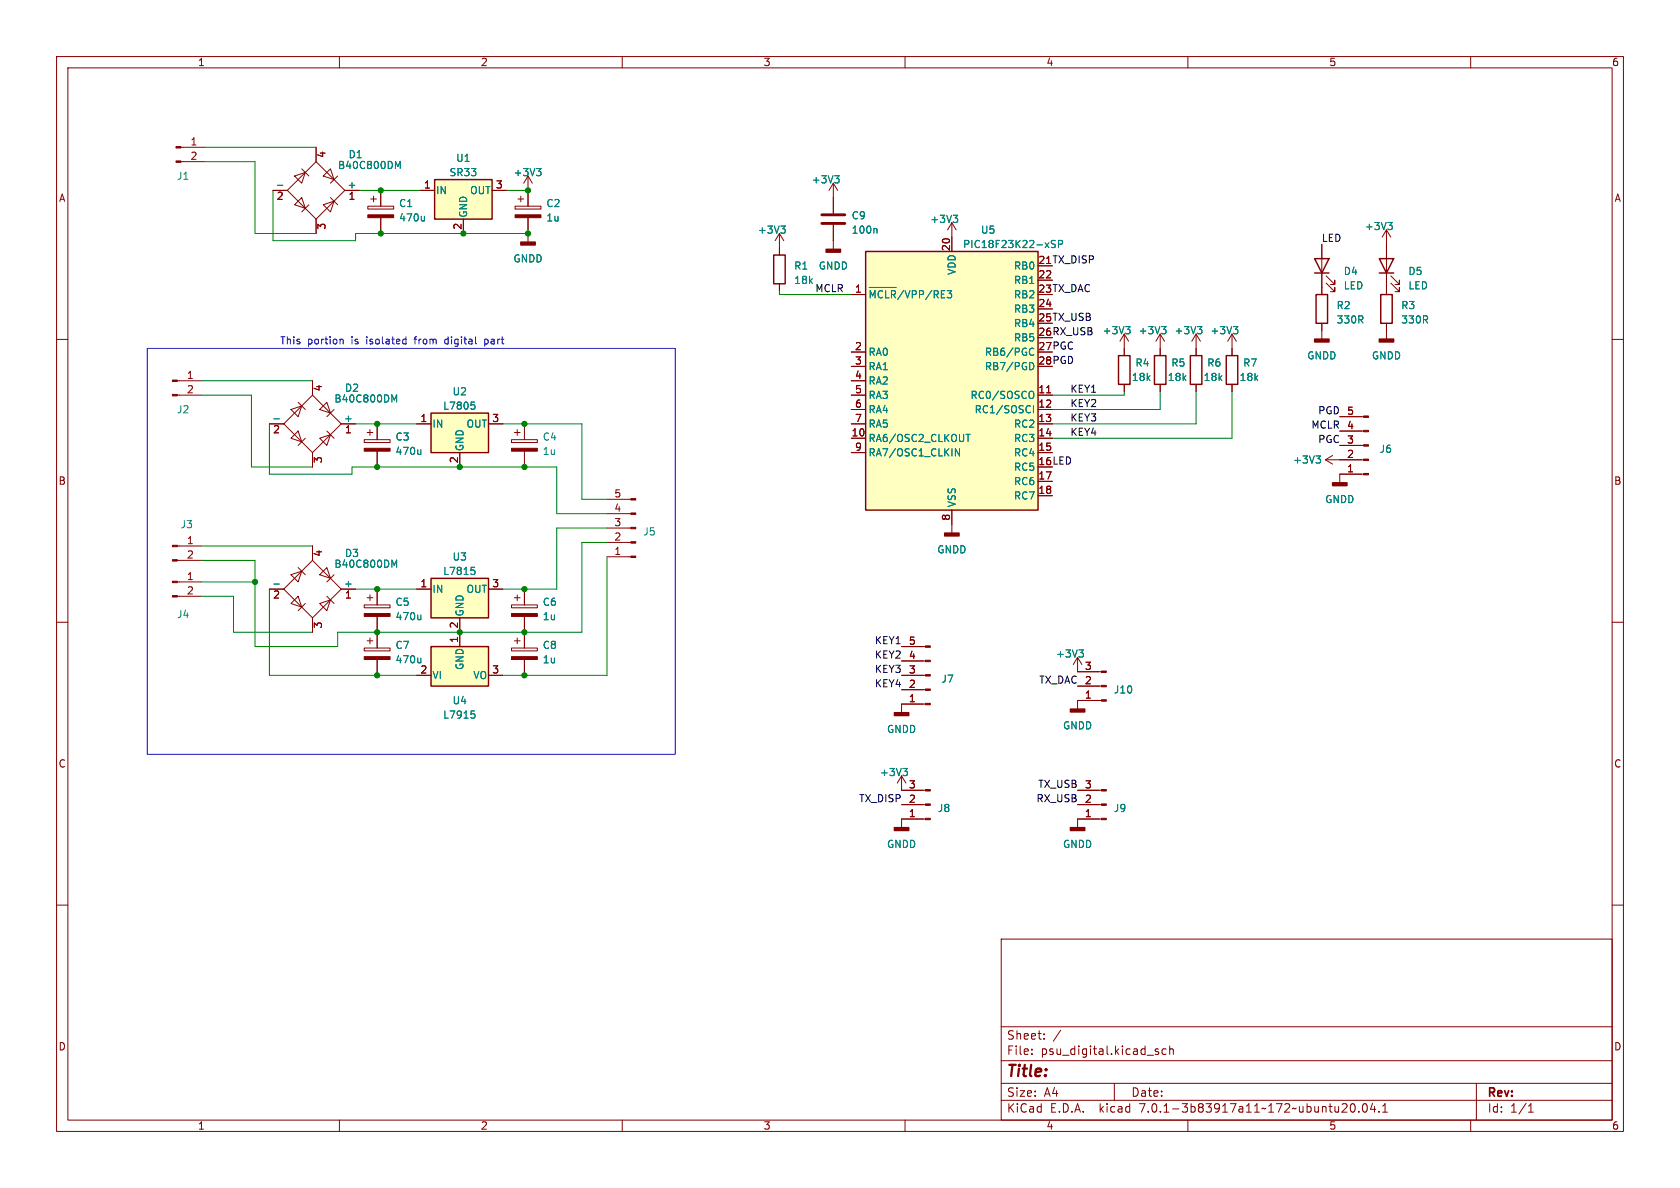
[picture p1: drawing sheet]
<svg xmlns="http://www.w3.org/2000/svg" width="297mm" height="210mm" viewBox="0 0 297 210" stroke-linecap="round" stroke-linejoin="round" font-family="sans-serif">
<g fill="none" stroke="#840000" stroke-width=".18">
<path d="M10 10h277v190h-277zM12 12h273v186h-273zM60 10v2M110 10v2M160 10v2M210 10v2M260 10v2M32 28.6h4.2M32 26h4.2M48.3 33.7h2.5M50.8 33.7l5.1-5.1 5.1 5.1-5.1 5zM52.1 31.1l1.9-.6-.7 1.9z"/>
<path d="M52.1 36.2l1.2-1.3 .7 1.9zM53.3 29.8l1.3 1.3M54.6 36.2l-1.3 1.3M55.9 26v2.6M55.9 38.7v2.6M57.1 31.1l1.3-1.3 .7 2zM57.1 36.2l2-.6-.7 1.9zM58.4 34.9l1.3 1.3M59.7 31.1l-1.3 1.3M61 33.7h2.5M65 36.4h4.6v.6h-4.6zM65.5 35.2h1"/>
<path d="M66 34.7v1M67.3 33.7v2.7M67.3 38.5v2.8M74.3 33.7h2.5M81.9 38.7v2.6M87 33.7h2.5M91.1 36.4h4.5v.6h-4.5zM91.6 35.2h1M92.1 34.7v1M93.3 31.1v5.3M93.3 38.5v4.3M93.3 31.1l-.7 1.3"/>
<path d="M93.3 31.1l.8 1.3M147.3 32.4v5.3M147.3 39.8v4.3M147.3 32.4l-.7 1.3M147.3 32.4l.8 1.3M168.3 39.4v5.1M168.3 39.4l-.8 1.2M168.3 39.4l.7 1.2M10 60h2M137.8 41.3l-.8 1.2M137.8 41.3v3.8M137.8 50.2v1.2"/>
<path d="M137.8 41.3l.8 1.2M150.5 52.1h2.5M183.5 49.5h2.6M183.5 54.6h2.6M198.8 59.1v3.8M198.8 59.1l-.8 1.2M198.8 59.1l.7 1.2M205.1 59.1v3.8M205.1 59.1l-.8 1.2M205.1 59.1l.8 1.2M211.5 59.1v3.8M211.5 59.1l-.8 1.2"/>
<path d="M211.5 59.1l.7 1.2M217.8 59.1l-.8 1.2M217.8 59.1v3.8M217.8 59.1l.8 1.2M233.7 43.2v8.9M233.7 57.2v2.7M234.4 50l1.6 1.6v-.8v.8h-.8M234.4 48.8l1.6 1.5v-.8v.8h-.8M245.1 40.6l-.8 1.3M245.1 40.6v11.5M245.1 57.2v2.7M245.1 40.6l.8 1.3"/>
<path d="M245.9 50l1.5 1.6v-.8v.8h-.8M245.9 48.8l1.5 1.5v-.8v.8h-.8M285 60h2M31.3 69.9h4.3M31.3 67.3h4.3M47.6 74.9h2.6M51.4 72.4l1.9-.6-.6 1.9zM51.4 77.5l1.3-1.3 .6 1.9zM52.7 71.1l1.3 1.3M54 77.5l-1.3 1.2M55.2 69.9l5.1 5-5.1 5.1-5-5.1zM55.2 67.3v2.6"/>
<path d="M56.5 72.4l1.3-1.3 .6 1.9zM56.5 77.5l1.9-.7-.6 1.9zM57.8 76.2l1.3 1.3M59.1 72.4l-1.3 1.3M60.3 74.9h2.6M64.4 77.7h4.6v.5h-4.6zM64.9 76.5h1M65.4 75.9v1.1M66.7 74.9v2.8M66.7 79.8v2.8M73.7 74.9h2.5M86.4 74.9h2.5"/>
<path d="M90.4 77.7h4.6v.5h-4.6zM90.9 76.5h1M91.4 75.9v1.1M92.7 74.9v2.8M92.7 79.8v2.8M150.5 77.5h2.5M150.5 69.9h2.5M150.5 72.4h2.5M150.5 74.9h2.5M150.5 62.2h2.5M150.5 64.8h2.5M150.5 67.3h2.5"/>
<path d="M183.5 77.5h2.6M183.5 69.9h2.6M183.5 72.4h2.6M183.5 74.9h2.6M185 69.4h.8M198.8 67.9v1.3M205.1 67.9v1.3M211.5 67.9v1.3M217.8 67.9v1.3M236.9 73.7h4.2M236.9 76.2h4.2M236.9 78.7h4.2"/>
<path d="M31.3 99.1h4.3M31.3 96.5h4.3M55.2 99.1l5.1 5-5.1 5.1-5-5.1zM55.2 80v2.6M55.2 96.5v2.6M81.3 80v2.6M107.3 88.3h4.2M107.3 90.8h4.2M107.3 93.3h4.2M107.3 95.9h4.2M107.3 98.4h4.2M150.5 80h2.5"/>
<path d="M168.3 90.2v4M183.5 80h2.6M183.5 85.1h2.6M183.5 87.6h2.6M234.3 81.3h6.8M234.3 81.3l1.3 .7M235.6 80.5l-1.3 .8M241.1 83.8h-4.2v1.5M10 110h2M31.3 105.4h4.3M31.3 102.9h4.3M47.6 104.1h2.6"/>
<path d="M51.4 101.6l1.9-.6-.6 1.9zM51.4 106.7l1.3-1.3 .6 1.9zM52.7 100.3l1.3 1.3M54 106.7l-1.3 1.3M55.2 109.2v2.6M56.5 101.6l1.3-1.3 .6 1.9zM56.5 106.7l1.9-.7-.6 2zM57.8 105.4l1.3 1.3M59.1 101.6l-1.3 1.3M60.3 104.1h2.6M64.4 106.9h4.6v.5h-4.6zM64.4 114.6h4.6v.5h-4.6z"/>
<path d="M64.9 113.3h1M64.9 105.7h1M65.4 105.2v1M65.4 112.8v1M66.7 104.1v2.8M66.7 109v5.6M66.7 116.6v2.8M73.7 104.1h2.5M73.7 119.4h2.5M81.3 109.2v5.1M86.4 104.1h2.5M86.4 119.4h2.5"/>
<path d="M90.4 114.6h4.6v.5h-4.6zM90.4 106.9h4.6v.5h-4.6zM90.9 113.3h1M90.9 105.7h1M91.4 105.2v1M91.4 112.8v1M92.7 104.1v2.8M92.7 109v5.6M92.7 116.6v2.8M159.4 119.4h4.2M159.4 114.3h4.2M159.4 116.8h4.2"/>
<path d="M190.5 116.2v2.5h4.2M190.5 116.2l-.8 1.3M190.5 116.2l.8 1.3M285 110h2M159.4 137.2v2.5h4.2M159.4 121.9h4.2M159.4 137.2l-.8 1.2M159.4 137.2l.7 1.2M163.6 124.5h-4.2v1.5M190.5 139.7h4.2M190.5 121.3h4.2M194.7 123.8h-4.2v1.5"/>
<path d="M10 160h2M159.4 142.2h4.2M163.6 144.8h-4.2v1.5M190.5 142.2h4.2M194.7 144.8h-4.2v1.5M285 160h2M177 166h108v32h-108zM60 198v2M110 198v2M160 198v2M177 194.5h108M177 191.5h108"/>
<path d="M177 187.5h108M177 181.5h108M182.4 186.3v.1M182.4 185.5v.1M184.6 183.6v.1M184.6 182.8v.1M197 191.5v3M204.4 185.9l.4 .1 .1 .2-.3 .2h-.2M204.4 185.4l.4 .1M206.1 185.5l-.4-.1-.3 .3v.4l.2 .2h.5M206.8 185.5l.2-.1 .4 .1v.9M206.8 184.9v1.5"/>
<path d="M210 198v2M237.2 196.6h.9M238.1 195.2v.5M238.9 195.2l.2-.1a.81 .81 0 0 1 .6 .6 .81 .81 0 0 1-.3 .8l-.2 .1a.81 .81 0 0 1-.6-.6 .81 .81 0 0 1 .3-.8zM240.2 196.5v.1M241.1 195.2l.1-.1a.81 .81 0 0 1 .6 .6 .81 .81 0 0 1-.3 .8l-.1 .1a.81 .81 0 0 1-.6-.6 .81 .81 0 0 1 .3-.8zM242.6 195l-.3 1.1h.9M243 195.6v1M243.8 196.5v.1M244.4 196.6h.9M244.4 195.5l.5-.4v1.5M260 198v2"/>
<path d="M261 191.5v6.5M270.2 196.6h.9M270.2 195.5l.4-.4v1.5"/>
</g>
<g fill="#840000" stroke="#840000" stroke-width=".25">
<path d="M189.2 146.3h2.6v.5h-2.6z"/>
<path d="M167 94.2h2.5v.5h-2.5z"/>
<path d="M189.2 125.3h2.6v.6h-2.6z"/>
<path d="M146 44.1h2.6v.5h-2.6z"/>
<path d="M235.6 85.3h2.5v.6h-2.5z"/>
<path d="M158.1 146.3h2.6v.5h-2.6z"/>
<path d="M158.1 126h2.6v.5h-2.6z"/>
<path d="M92.1 42.8h2.5v.5h-2.5z"/>
<path d="M232.4 59.9h2.5v.6h-2.5z"/>
<path d="M243.8 59.9h2.6v.6h-2.6z"/>
</g>
<g fill="#ffffc2" stroke="#ffffc2" stroke-width=".18">
<path d="M76.2 102.2h10.2v7h-10.2z"/>
<path d="M76.2 114.3h10.2v7h-10.2z"/>
<path d="M153 44.5h30.5v45.7h-30.5z"/>
<path d="M76.2 73h10.2v7h-10.2z"/>
<path d="M76.8 31.8h10.2v6.9h-10.2z"/>
</g>
<g fill="none" stroke="#840000" stroke-width=".25">
<path d="M76.8 31.8h10.2v6.9h-10.2zM136.8 45.1h2v5.1h-2zM153 44.5h30.5v45.7h-30.5zM232.4 45.7h2.5l-1.2 2.6zM232.4 48.3h2.5M232.7 52.1h2v5.1h-2zM243.8 45.7h2.6l-1.3 2.6zM243.8 48.3h2.6M244.1 52.1h2v5.1h-2zM76.2 73h10.2v7h-10.2zM197.7 62.9h2.1v5h-2.1zM204.1 62.9h2v5h-2z"/>
<path d="M210.4 62.9h2.1v5h-2.1zM216.8 62.9h2v5h-2zM76.2 102.2h10.2v7h-10.2zM76.2 114.3h10.2v7h-10.2z"/>
</g>
<g fill="none" stroke="#008484" stroke-width=".18">
<path d="M49 32.8h1M69.9 28.5l.4 .9 .5-.9v1.3M75 38.2v.9M75 38.9l-.1 .2M94.9 29.8h.7l-.4 .5M95.4 30.3l.2 .2v.3l-.2 .3M138 40h.8l-.4 .4M147.6 31.1h.7l-.4 .5M148.1 31.6l.2 .2v.3l-.2 .2M168.5 38.1h.8l-.4 .4M169.1 38.5l.2 .3v.3l-.2 .2M245.4 39.3h.7l-.4 .5"/>
<path d="M245.9 39.8l.2 .2v.4l-.2 .2M138.6 40.4l.2 .3v.3l-.2 .2M153.7 50.8h4.7M153.8 52.7v-1.3l.5 .9 .4-.9v1.3M154.9 40.4l.1 .2v.6M156 51.5l-.3-.1-.4 .3M156.6 51.4v1.3M158.3 51.6l-.2-.2h-.5v1.3M159.8 51.3l-1.1 1.7M160 51.4l.4 1.3 .5-1.3M162 51.6l-.2-.2h-.5v1.3M163.3 51.6l-.3-.2h-.4v1.3"/>
<path d="M164.7 51.3l-1.1 1.7M165.9 51.6l-.3-.2h-.4v1.3M167 51.4h-.6v1.3M167.5 51.4h.7l-.4 .5M186.6 42.6l-.5-.1-.2 .1v.4l.6 .2 .1 .3-.3 .3-.4-.1M187.1 43.2l.6-.1 .2-.2-.1-.3-.7-.1v1.3M199 57.7h.8l-.4 .5M199.5 58.2l.3 .3v.3l-.3 .2M205.3 57.7h.8l-.4 .5M205.9 58.2l.2 .3v.3l-.2 .2M211.7 57.7h.8l-.4 .5M212.2 58.2l.3 .3v.3l-.3 .2"/>
<path d="M218 57.7h.8l-.4 .5M218.6 58.2l.2 .3v.3l-.2 .2M48.4 74h1M69.3 69.8l.4 .9 .4-.9v1.3M74.4 79.5v.8M83.3 71.1h.6M83.7 71.6l.3 .2v.3l-.3 .2M168.9 79.3l.7 1.3v-1.3M170.8 76.8h.7M171.1 76.8v1.3M182 64.1a.64 .64 0 0 1 .8 .6 .64 .64 0 0 1-.8 .7M182.2 69.2a.43 .43 0 0 1 .6 .4v.4a.43 .43 0 0 1-.6 .4"/>
<path d="M182.2 61.6l.3-.1 .3 .2M182.7 71.7v1.3M182.8 62.7l-.3 .1h-.3M69.3 99l.4 .9 .4-.9v1.3M74.4 80.2l-.2 .1M232.7 80.6h.7l-.4 .5M233.2 81.1l.2 .2v.3l-.2 .3M48.4 103.2h1M74.4 108.7v.9M74.4 116.3v.9M74.4 109.4l-.2 .2M74.4 117.1l-.2 .1"/>
<path d="M83.3 100.3h.6M83.7 100.8l.3 .2v.3l-.3 .3M190.7 114.9h.8l-.4 .5M191.3 115.4l.2 .2v.3l-.2 .3M83.3 125.7h.6M83.7 126.2l.3 .2v.3l-.3 .3M159.6 135.8h.8l-.4 .5M160.2 136.3l.2 .3v.3l-.2 .2"/>
</g>
<g fill="#840000" stroke="#840000" stroke-width=".18">
<path d="M111.5 88.1h.9v.3h-.9z"/>
<path d="M111.5 90.7h.9v.2h-.9z"/>
<path d="M111.5 93.2h.9v.3h-.9z"/>
<path d="M111.5 95.8h.9v.2h-.9z"/>
<path d="M111.5 98.3h.9v.3h-.9z"/>
<path d="M90.4 116.1h4.6v.5h-4.6z"/>
<path d="M194.7 139.6h.9v.2h-.9z"/>
<path d="M194.7 142.1h.9v.3h-.9z"/>
<path d="M194.7 144.7h.9v.2h-.9z"/>
<path d="M194.7 118.6h.9v.3h-.9z"/>
<path d="M194.7 121.2h.9v.2h-.9z"/>
<path d="M194.7 123.7h.9v.3h-.9z"/>
<path d="M241.1 73.5h.8v.3h-.8z"/>
<path d="M241.1 76.1h.8v.2h-.8z"/>
<path d="M241.1 78.6h.8v.3h-.8z"/>
<path d="M241.1 81.2h.8v.2h-.8z"/>
<path d="M241.1 83.7h.8v.2h-.8z"/>
<path d="M90.4 108.5h4.6v.5h-4.6z"/>
<path d="M163.6 139.6h.9v.2h-.9z"/>
<path d="M163.6 142.1h.9v.3h-.9z"/>
<path d="M163.6 144.7h.9v.2h-.9z"/>
<path d="M163.6 114.2h.9v.2h-.9z"/>
<path d="M163.6 116.7h.9v.3h-.9z"/>
<path d="M163.6 119.3h.9v.2h-.9z"/>
<path d="M163.6 121.8h.9v.2h-.9z"/>
<path d="M163.6 124.3h.9v.3h-.9z"/>
<path d="M64.4 108.5h4.6v.5h-4.6z"/>
<path d="M64.4 116.1h4.6v.5h-4.6z"/>
<path d="M30.5 69.7h.8v.3h-.8z"/>
<path d="M30.5 67.2h.8v.2h-.8z"/>
<path d="M30.5 105.3h.8v.2h-.8z"/>
<path d="M30.5 102.7h.8v.3h-.8z"/>
<path d="M30.5 98.9h.8v.3h-.8z"/>
<path d="M30.5 96.4h.8v.2h-.8z"/>
<path d="M90.4 79.2h4.6v.6h-4.6z"/>
<path d="M64.4 79.2h4.6v.6h-4.6z"/>
<path d="M91.1 38h4.5v.5h-4.5z"/>
<path d="M31.1 28.4h.9v.3h-.9z"/>
<path d="M31.1 25.9h.9v.3h-.9z"/>
<path d="M65 38h4.6v.5h-4.6z"/>
</g>
<path d="M145.3 39.5h4.1M145.3 38h4.1" fill="none" stroke="#840000" stroke-width=".51"/>
<path d="M71.4 60h.4M71.8 59.5v1.3M26 61.6h93.4v71.8h-93.4zM60.2 60h.4l.1 .8M71.8 60.7l-.4 .1M84.1 60.7l.1 .1" fill="none" stroke="#0000c2" stroke-width=".18"/>
<g fill="none" stroke="#008400" stroke-width=".18">
<path d="M36.2 28.6h8.9v12.7h10.8M36.2 26h19.7M48.3 33.7v8.8h14.6v-1.2h30.4M63.5 33.7h10.8M89.5 33.7h3.8M137.8 51.4v.7h12.7M35.6 69.9h8.8v12.7h10.8M35.6 67.3h19.6M47.6 74.9v8.9h14.6v-1.2h36.2v8.2h8.9M62.9 74.9h10.8M88.9 74.9h14v13.4h4.4M198.8 69.2v.7h-12.7"/>
<path d="M205.1 69.2v3.2h-19M211.5 69.2v5.7h-25.4M217.8 69.2v8.3h-31.7M35.6 96.5h19.6M107.3 95.9h-4.4v15.9h-43.2v2.5h-14.6v-15.2h-9.5M107.3 93.3h-8.9v10.8h-9.5M107.3 98.4v21h-18.4M35.6 102.9h9.5M35.6 105.4h5.7v6.4h13.9M47.6 104.1v15.3h26.1M62.9 104.1h10.8"/>
</g>
<g fill="#008400" stroke="#008400" stroke-width=".18">
<circle cx="81.9" cy="41.3" r=".46"/>
<circle cx="67.3" cy="33.7" r=".46"/>
<circle cx="93.3" cy="41.3" r=".46"/>
<circle cx="93.3" cy="33.7" r=".46"/>
<circle cx="67.3" cy="41.3" r=".46"/>
<circle cx="92.7" cy="111.8" r=".46"/>
<circle cx="81.3" cy="111.8" r=".46"/>
<circle cx="92.7" cy="119.4" r=".46"/>
<circle cx="92.7" cy="104.1" r=".46"/>
<circle cx="92.7" cy="74.9" r=".46"/>
<circle cx="66.7" cy="104.1" r=".46"/>
<circle cx="66.7" cy="111.8" r=".46"/>
<circle cx="66.7" cy="74.9" r=".46"/>
<circle cx="66.7" cy="82.6" r=".46"/>
<circle cx="81.3" cy="82.6" r=".46"/>
<circle cx="92.7" cy="82.6" r=".46"/>
<circle cx="45.1" cy="102.9" r=".46"/>
<circle cx="66.7" cy="119.4" r=".46"/>
</g>
<text font-size="2.8" fill="#840000" x="178" y="190.8">Title:</text>
<g font-size="2.1" fill="#840000">
<text x="178" y="183.9">Sheet:</text>
<text x="186.2" y="183.9">/</text>
<text x="178" y="186.6">File:</text>
<text x="184" y="186.6">psu_digital.kicad_sch</text>
<text x="178" y="196.8">KiCad</text>
<text x="178" y="194">Size:</text>
<text x="184.6" y="194">A4</text>
<text x="185.7" y="196.8">E.D.A.</text>
<text x="194.4" y="196.8">kicad</text>
<text x="200" y="194">Date:</text>
<text x="201.5" y="196.8">7.0.1-3b83917a11~172~ubuntu20.04.1</text>
<text x="263" y="194.2">Rev:</text>
<text x="263" y="196.8">Id:</text>
<text x="267" y="196.8">1/1</text>
</g>
<g font-size="1.8" fill="#840000">
<text x="35" y="11.8">1</text>
<text x="85" y="11.8">2</text>
<text x="135" y="11.8">3</text>
<text x="185" y="11.8">4</text>
<text x="235" y="11.8">5</text>
<text x="285" y="11.8">6</text>
<text x="33.6" y="25.8">1</text>
<text x="33.6" y="28.3">2</text>
<text x="57.8" y="28" transform="rotate(-90 57.8 28)">4</text>
<text x="10.4" y="35.8">A</text>
<text x="48.9" y="35.6">2</text>
<text x="61.6" y="35.6">1</text>
<text x="74.9" y="33.4">1</text>
<text x="87.6" y="33.4">3</text>
<text x="285.4" y="35.8">A</text>
<text x="57.8" y="40.7" transform="rotate(-90 57.8 40.7)">3</text>
<text x="81.7" y="40.7" transform="rotate(-90 81.7 40.7)">2</text>
<text x="168" y="44.5" transform="rotate(-90 168 44.5)">20</text>
<text x="183.5" y="46.7">21 TX_DISP</text>
<text x="183.5" y="46.7">21</text>
<text x="151.1" y="51.8">1</text>
<text x="183.5" y="49.3">22</text>
<text x="183.5" y="51.8">23 TX_DAC</text>
<text x="183.5" y="51.8">23</text>
<text x="183.5" y="54.4">24</text>
<text x="183.5" y="56.9">25 TX_USB</text>
<text x="183.5" y="59.4">26 RX_USB</text>
<text x="183.5" y="56.9">25</text>
<text x="183.5" y="59.4">26</text>
<text x="151.1" y="62">2</text>
<text x="151.1" y="64.5">3</text>
<text x="183.5" y="62">27 PGC</text>
<text x="183.5" y="64.5">28 PGD</text>
<text x="183.5" y="62">27</text>
<text x="183.5" y="64.5">28</text>
<text x="33" y="67.1">1</text>
<text x="33" y="69.6">2</text>
<text x="57.1" y="69.2" transform="rotate(-90 57.1 69.2)">4</text>
<text x="151.1" y="67.1">4</text>
<text x="151.1" y="69.6">5</text>
<text x="183.5" y="69.6">11</text>
<text x="48.2" y="76.8">2</text>
<text x="60.9" y="76.8">1</text>
<text x="74.3" y="74.7">1</text>
<text x="87" y="74.7">3</text>
<text x="150.5" y="77.2">10</text>
<text x="151.1" y="72.1">6</text>
<text x="151.1" y="74.7">7</text>
<text x="183.5" y="72.1">12</text>
<text x="183.5" y="74.7">13</text>
<text x="183.5" y="77.2">14</text>
<text x="238.1" y="75.9">4</text>
<text x="238.1" y="73.4">5</text>
<text x="57.1" y="81.9" transform="rotate(-90 57.1 81.9)">3</text>
<text x="81" y="81.9" transform="rotate(-90 81 81.9)">2</text>
<text x="151.1" y="79.8">9</text>
<text x="183.5" y="79.8">15</text>
<text x="183.5" y="82.3">16 LED</text>
<text x="183.5" y="82.3">16</text>
<text x="238.1" y="83.6">1</text>
<text x="238.1" y="81">2</text>
<text x="238.1" y="78.5">3</text>
<text x="10.3" y="85.8">B</text>
<text x="108.6" y="88">5</text>
<text x="183.5" y="84.8">17</text>
<text x="183.5" y="87.4">18</text>
<text x="285.3" y="85.8">B</text>
<text x="108.6" y="95.6">2</text>
<text x="108.6" y="93.1">3</text>
<text x="108.6" y="90.6">4</text>
<text x="168" y="92.1" transform="rotate(-90 168 92.1)">8</text>
<text x="33" y="96.3">1</text>
<text x="33" y="98.8">2</text>
<text x="57.1" y="98.5" transform="rotate(-90 57.1 98.5)">4</text>
<text x="108.6" y="98.2">1</text>
<text x="33" y="102.6">1</text>
<text x="33" y="105.2">2</text>
<text x="48.2" y="106">2</text>
<text x="60.9" y="106">1</text>
<text x="74.3" y="103.9">1</text>
<text x="87" y="103.9">3</text>
<text x="57.1" y="111.2" transform="rotate(-90 57.1 111.2)">3</text>
<text x="81" y="113.7" transform="rotate(-90 81 113.7)">1</text>
<text x="81" y="111.2" transform="rotate(-90 81 111.2)">2</text>
<text x="74.3" y="119.1">2</text>
<text x="87" y="119.1">3</text>
<text x="160.6" y="119.1">3</text>
<text x="160.6" y="116.6">4</text>
<text x="160.6" y="114">5</text>
<text x="191.7" y="118.5">3</text>
<text x="160.6" y="124.2">1</text>
<text x="160.6" y="121.7">2</text>
<text x="191.7" y="123.6">1</text>
<text x="191.7" y="121">2</text>
<text x="10.3" y="135.8">C</text>
<text x="285.3" y="135.8">C</text>
<text x="160.6" y="142">2</text>
<text x="160.6" y="139.4">3</text>
<text x="191.7" y="142">2</text>
<text x="191.7" y="139.4">3</text>
<text x="160.6" y="144.5">1</text>
<text x="191.7" y="144.5">1</text>
<text x="10.3" y="185.8">D</text>
<text x="285.3" y="185.8">D</text>
<text x="35" y="199.8">1</text>
<text x="85" y="199.8">2</text>
<text x="135" y="199.8">3</text>
<text x="185" y="199.8">4</text>
<text x="235" y="199.8">5</text>
<text x="285" y="199.8">6</text>
</g>
<g font-size="1.8" fill="#008484">
<text x="61.6" y="28.1">D1</text>
<text x="80.6" y="28.8">U1</text>
<text x="31.2" y="31.9">J1</text>
<text x="59.7" y="30">B40C800DM</text>
<text x="61.4" y="33.4">+</text>
<text x="77.1" y="34.5">IN</text>
<text x="79.4" y="31.3">SR33</text>
<text x="83" y="34.5">OUT</text>
<text x="90.7" y="31.3">+3V3</text>
<text x="143.4" y="32.6">+3V3</text>
<text x="70.5" y="36.8">C1</text>
<text x="70.5" y="39.3">470u</text>
<text x="82.7" y="38.5" transform="rotate(-90 82.7 38.5)">GND</text>
<text x="96.5" y="36.8">C2</text>
<text x="96.5" y="39.3">1u</text>
<text x="133.9" y="41.5">+3V3</text>
<text x="150.5" y="38.9">C9</text>
<text x="150.5" y="41.5">100n</text>
<text x="164.4" y="39.6">+3V3</text>
<text x="173.4" y="41.5">U5</text>
<text x="241.2" y="40.8">+3V3</text>
<text x="90.7" y="46.5">GNDD</text>
<text x="140.3" y="47.8">R1</text>
<text x="144.7" y="47.8">GNDD</text>
<text x="170.2" y="44">PIC18F23K22-xSP</text>
<text x="179.1" y="47.8">RB0</text>
<text x="140.3" y="50.4">18k</text>
<text x="153.5" y="53.5">~{MCLR}/VPP/RE3</text>
<text x="169.1" y="48.7" transform="rotate(-90 169.1 48.7)">VDD</text>
<text x="179.1" y="50.4">RB1</text>
<text x="179.1" y="52.9">RB2</text>
<text x="237.5" y="48.8">D4</text>
<text x="237.5" y="51.3">LED</text>
<text x="248.9" y="48.8">D5</text>
<text x="248.9" y="51.3">LED</text>
<text x="179.1" y="55.4">RB3</text>
<text x="179.1" y="58">RB4</text>
<text x="194.9" y="59.2">+3V3</text>
<text x="201.2" y="59.2">+3V3</text>
<text x="207.6" y="59.2">+3V3</text>
<text x="213.9" y="59.2">+3V3</text>
<text x="236.2" y="54.8">R2</text>
<text x="236.2" y="57.3">330R</text>
<text x="247.7" y="54.8">R3</text>
<text x="247.7" y="57.3">330R</text>
<text x="153.5" y="63.1">RA0</text>
<text x="153.5" y="65.6">RA1</text>
<text x="174" y="63.1">RB6/PGC</text>
<text x="174" y="65.6">RB7/PGD</text>
<text x="179.1" y="60.5">RB5</text>
<text x="200.7" y="65">R4</text>
<text x="207" y="65">R5</text>
<text x="213.4" y="65">R6</text>
<text x="219.7" y="65">R7</text>
<text x="231" y="63.7">GNDD</text>
<text x="242.5" y="63.7">GNDD</text>
<text x="59.1" y="71.3">B40C800DM</text>
<text x="60.9" y="69.4">D2</text>
<text x="79.9" y="70">U2</text>
<text x="153.5" y="68.1">RA2</text>
<text x="153.5" y="70.7">RA3</text>
<text x="171.4" y="70.7">RC0/SOSCO</text>
<text x="200" y="67.5">18k</text>
<text x="206.4" y="67.5">18k</text>
<text x="212.7" y="67.5">18k</text>
<text x="219.1" y="67.5">18k</text>
<text x="31.2" y="73.2">J2</text>
<text x="60.7" y="74.7">+</text>
<text x="76.5" y="75.8">IN</text>
<text x="78.3" y="72.6">L7805</text>
<text x="82.4" y="75.8">OUT</text>
<text x="153.5" y="73.2">RA4</text>
<text x="153.5" y="75.8">RA5</text>
<text x="172.2" y="73.2">RC1/SOSCI</text>
<text x="179.1" y="75.8">RC2</text>
<text x="69.9" y="78">C3</text>
<text x="69.9" y="80.6">470u</text>
<text x="82.1" y="79.8" transform="rotate(-90 82.1 79.8)">GND</text>
<text x="95.9" y="78">C4</text>
<text x="95.9" y="80.6">1u</text>
<text x="153.5" y="78.3">RA6/OSC2_CLKOUT</text>
<text x="153.5" y="80.8">RA7/OSC1_CLKIN</text>
<text x="179.1" y="78.3">RC3</text>
<text x="179.1" y="80.8">RC4</text>
<text x="179.1" y="83.4">RC5</text>
<text x="228.5" y="82.1">+3V3</text>
<text x="243.8" y="80.2">J6</text>
<text x="169.1" y="89.7" transform="rotate(-90 169.1 89.7)">VSS</text>
<text x="179.1" y="85.9">RC6</text>
<text x="179.1" y="88.5">RC7</text>
<text x="234.2" y="89.1">GNDD</text>
<text x="31.9" y="93.5">J3</text>
<text x="113.7" y="94.8">J5</text>
<text x="59.1" y="100.5">B40C800DM</text>
<text x="60.9" y="98.6">D3</text>
<text x="78.3" y="101.8">L7815</text>
<text x="79.9" y="99.3">U3</text>
<text x="165.6" y="98">GNDD</text>
<text x="60.7" y="103.9">+</text>
<text x="69.9" y="107.3">C5</text>
<text x="76.5" y="105">IN</text>
<text x="82.4" y="105">OUT</text>
<text x="95.9" y="107.3">C6</text>
<text x="31.2" y="109.4">J4</text>
<text x="69.9" y="109.8">470u</text>
<text x="82.1" y="109" transform="rotate(-90 82.1 109)">GND</text>
<text x="95.9" y="109.8">1u</text>
<text x="69.9" y="114.9">C7</text>
<text x="69.9" y="117.4">470u</text>
<text x="82.1" y="118.6" transform="rotate(-90 82.1 118.6)">GND</text>
<text x="95.9" y="114.9">C8</text>
<text x="95.9" y="117.4">1u</text>
<text x="186.6" y="116.4">+3V3</text>
<text x="76.5" y="120.2">VI</text>
<text x="79.9" y="124.7">U4</text>
<text x="83.6" y="120.2">VO</text>
<text x="166.4" y="120.8">J7</text>
<text x="196.9" y="122.7">J10</text>
<text x="78.3" y="127.2">L7915</text>
<text x="156.8" y="129.7">GNDD</text>
<text x="187.9" y="129.1">GNDD</text>
<text x="155.5" y="137.4">+3V3</text>
<text x="165.7" y="143.7">J8</text>
<text x="196.9" y="143.7">J9</text>
<text x="156.8" y="150.1">GNDD</text>
<text x="187.9" y="150.1">GNDD</text>
</g>
<g font-size="1.8">
<text x="233.7" y="42.8">LED</text>
<text x="144.1" y="51.7">MCLR</text>
<text x="189.2" y="69.5">KEY1</text>
<text x="189.2" y="77.1">KEY4</text>
<text x="189.2" y="74.6">KEY3</text>
<text x="189.2" y="72">KEY2</text>
<text x="231.7" y="75.9">MCLR</text>
<text x="232.9" y="73.3">PGD</text>
<text x="232.9" y="78.4">PGC</text>
<text x="154.5" y="114">KEY1</text>
<text x="154.5" y="116.5">KEY2</text>
<text x="154.5" y="119">KEY3</text>
<text x="154.5" y="121.6">KEY4</text>
<text x="183.6" y="120.9">TX_DAC 2</text>
<text x="151.8" y="141.9">TX_DISP</text>
<text x="183.1" y="141.9">RX_USB</text>
<text x="183.4" y="139.4">TX_USB</text>
</g>
<g font-size="1.8" fill="#0000c2">
<text x="49.5" y="61">This</text>
<text x="54.4" y="61">portion</text>
<text x="62.2" y="61">is</text>
<text x="64.9" y="61">isolated</text>
<text x="73.6" y="61">from</text>
<text x="79" y="61">digital</text>
<text x="86.2" y="61">part</text>
</g>
</svg>
